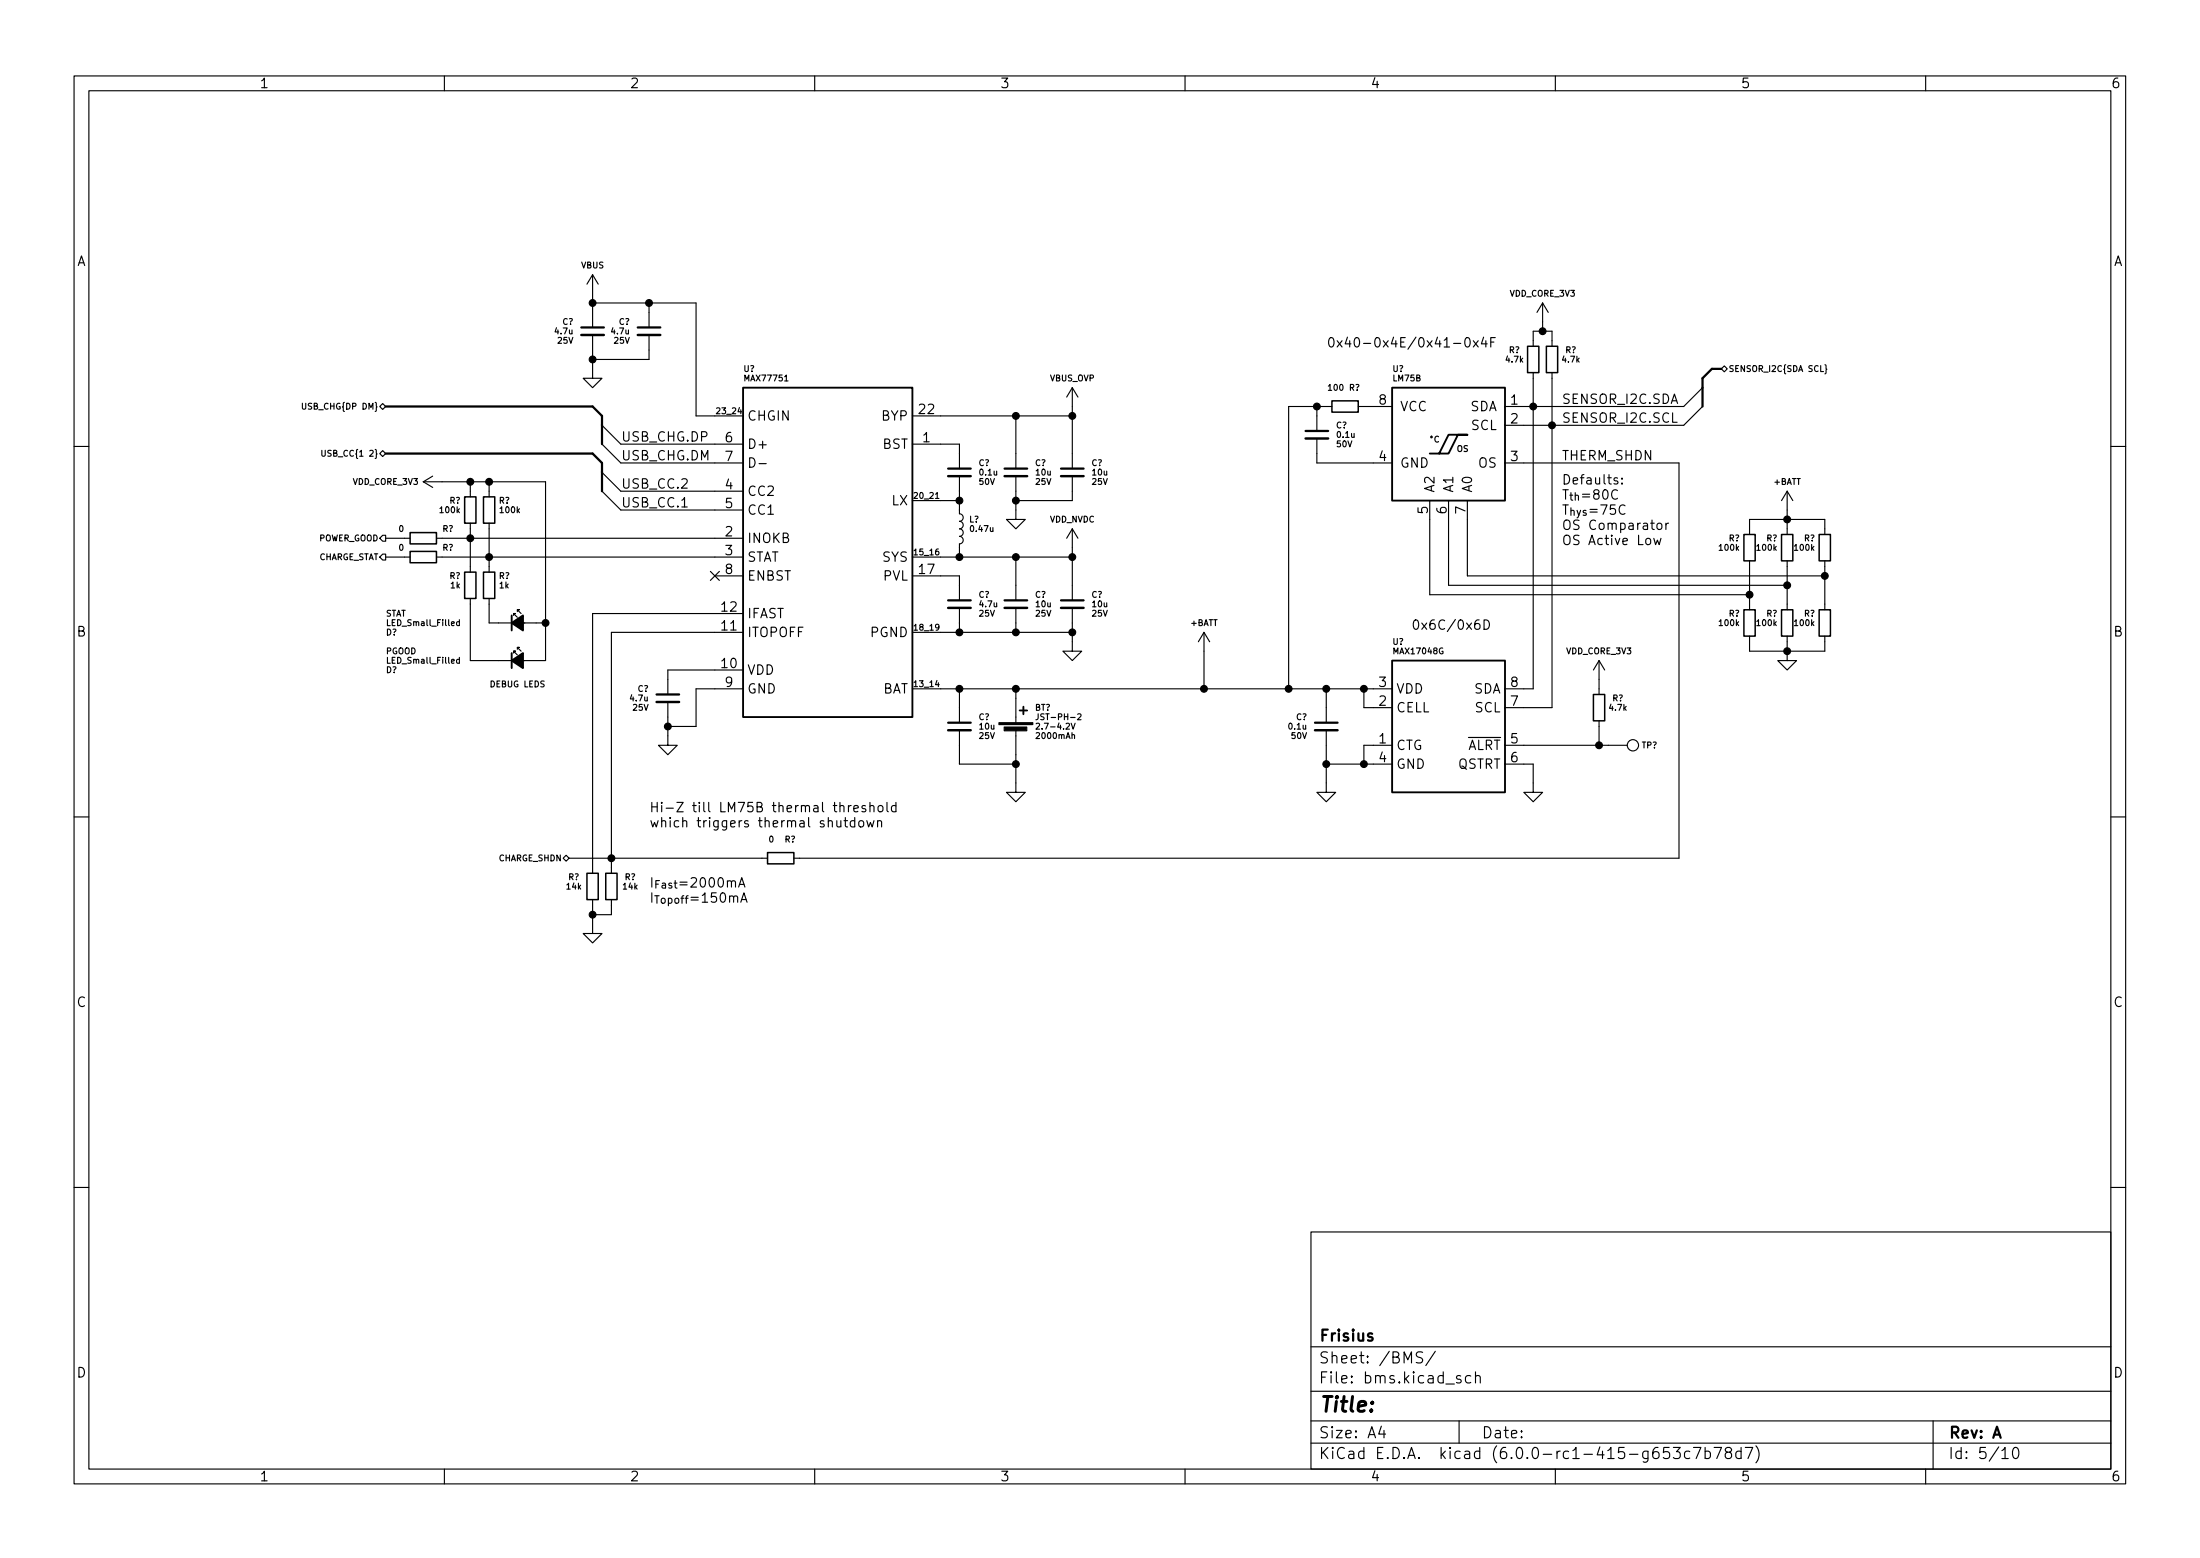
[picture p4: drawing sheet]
<svg xmlns="http://www.w3.org/2000/svg" width="297mm" height="210mm" viewBox="0 0 297 210" stroke-linecap="round" stroke-linejoin="round" font-family="sans-serif">
<g fill="none" stroke="#000" stroke-width=".15">
<path d="M10 10.2h277v190.1h-277zM12 12.2h273v186.1h-273zM60 10.2v2M110 10.2v2M160 10.2v2M210 10.2v2M260 10.2v2M80 37.1v7.1M80 37.1l-.8 1.2M80 37.1l.8 1.2M40.8 54.4v.7l.2 .1h.2l.1-.1v-.7M51.3 54.9l.4-.4 .4 .4-.4 .4z"/>
<path d="M80 45.2v5.8h1.3l-1.3 1.3-1.3-1.3h1.3M80 40.9h14v15.2h6.3M81.3 57.4l2.5 2.5h16.5M81.3 59.9l2.5 2.6h16.5M87.6 40.9v3.3M87.6 45.2v3.3h-7.6M105.9 51.4h.5M123.2 59.9h6.3v3.3M123.2 56.1h21.6M137.2 56.1v7.1M144.8 52.3v10.9M144.8 52.3l-.8 1.3"/>
<path d="M144.8 52.3l.7 1.3M177.8 59.2v3.3h10.2M177.8 54.9v3.3M179.8 54.9h-5.8v38.1M183.4 54.9h4.6M196.3 46.3h.9M197.9 45.7l.3-.1a.79 .79 0 0 1 0 1.2h-.2l-.2-.2v-.6zM198.9 46l.7 .8M199.6 46l-.7 .8M200.3 45.5l-.3 .9h.8M200.6 46v.8M201.3 46.2h.4"/>
<path d="M201.9 45.6h-.6v1.2M207 50.3v42.7h-3.8M207 46.7v-2h2.5v2M208.3 40.9l-.8 1.3M208.3 40.9v3.8M208.3 40.9l.7 1.3M209.5 50.3v45.2h-6.3M229.9 52.3l-2.6 2.6h-24.1M229.9 54.9l-2.6 2.5h-24.1M232.4 49.8l.4-.4 .4 .4-.4 .4zM246.4 49.2l.1 .1v.4l.2 .1-.2 .1v.4l-.1 .1M10 60.2h2"/>
<path d="M43.5 60.8v.6l.1 .2 .2-.1 .1-.1v-.6M51.3 61.2l.4-.4 .4 .4-.4 .4zM51.7 74.8h.4v.8h-.4l-.4-.4zM51.7 72.2h.4v.8h-.4l-.4-.4zM52.1 75.2h3.3M52.1 72.6h3.3M57.1 65h16.6v24.1h-10.2v-8.3M57.1 65l1.3 .8M58.4 64.3l-1.3 .7M58.9 75.2h41.4M58.9 72.6h41.4M63.5 65v2.1"/>
<path d="M63.5 70.6v6.6M66 65v2.1M66 70.6v6.6M92.1 68.4h.7M95.9 77.1l1.2 1.2M96.5 77.7h3.8M97.1 77.1l-1.2 1.2M100.3 66.3h-16.5l-2.5-2.6v2.6l2.5 2.5h16.5M101.2 61.8a.64 .64 0 0 1 .7 .6 .64 .64 0 0 1-.7 .7zM102.5 62.6h1M123.2 75.2h21.6M123.2 77.7h6.3v3.3"/>
<path d="M123.2 67.6h6.3M129.5 64.3v5a.51 .51 0 0 1 .5 .5 .51 .51 0 0 1-.5 .6 .51 .51 0 0 1 .5 .5 .51 .51 0 0 1-.5 .5 .51 .51 0 0 1 .5 .5 .51 .51 0 0 1-.5 .5 .51 .51 0 0 1 .5 .5 .51 .51 0 0 1-.5 .5v1.8M137.2 64.3v5.8h1.2l-1.2 1.3-1.3-1.3h1.3M137.2 75.2v5.8M144.8 64.3v3.3h-7.6M144.8 71.4v9.6M144.8 71.4l-.8 1.2M144.8 71.4l.7 1.2M193 67.6v12.7h43.2M195.6 67.6v11.4h45.7M198.1 67.6v10.1h48.3M203.2 62.5h23.5v53.3h-119.5"/>
<path d="M218.4 64.5h-.3l-.2 .2 .1 .1 .4 .2v.3h-.5M219 65.2v.1M219 64.5v.2M223.3 72.7l.2 .8 .3-.6 .2 .6 .3-.8M223.8 70.7l.3-.1 .3 .2v.4l-.3 .3-.3-.1-.1-.2v-.4zM224.9 70.6v.9M225.3 70.6l-.3 .1-.1 .1M236.2 72.1v-2h10.2v2M236.2 75.7v6.6M241.3 66.3v5.8M241.3 75.7v6.6M241.3 66.3l-.8 1.3"/>
<path d="M241.3 66.3l.8 1.3M246.4 75.7v6.6M285 60.2h2M62 83.9h-.2l-.2 .1 .1 .4h.3M62 89h-.2l-.2 .1 .1 .4h.3M62 83.6v.8M62 88.7v.8M66 80.8v3.3h7.7M69.3 83.1v-.3h.3h-.3l.5 .5M69.3 88.1v-.2h.3h-.3l.5 .5M69.8 82.5v-.2h.3h-.3l.6 .5M69.8 87.6v-.2h.3h-.3l.6 .5"/>
<path d="M90.2 94.7v5.9h1.2l-1.2 1.2-1.3-1.2h1.3M100.3 82.8h-20.3v35.1M100.3 90.4h-10.1v3.3M100.3 85.3h-17.8v32.6M100.3 93h-6.3v5h-3.8M123.2 85.3h21.6M123.2 93h64.8M129.5 82v3.3M129.5 93v4.5M129.5 98.5v4.6h7.7M137.2 98.5v8.4h1.2l-1.2 1.3-1.3-1.3h1.3M137.2 82v3.3"/>
<path d="M137.2 93v4.5M139.9 97.7l.3-.1 .2 .2-.5 .6h.5M140.2 96.3l-.1 .7-.2 .1M144.6 97.6l.3 .8 .3-.8M144.8 82v5.9h1.2l-1.2 1.2-1.3-1.2h1.3M145.5 96.4l.3-.1 .2 .3-.5 .5h.5M162.6 85.3l-.8 1.3M162.6 85.3v7.7M162.6 85.3l.7 1.3M179.1 98.5v8.4h1.2l-1.2 1.3-1.3-1.3h1.3M179.1 93v4.5M184.1 93v2.5h3.9"/>
<path d="M199.7 83.7a.5 .5 0 0 0-.6 .5v.5l.1 .2h.4l.2-.1v-.4l-.1-.2-.4-.1-.2 .3M200.4 83.7a.64 .64 0 0 1 .7 .6 .64 .64 0 0 1-.7 .6zM215.9 89.1v4.6M215.9 97.3v3.3M215.9 89.1l-.8 1.3M215.9 89.1l.8 1.3M236.2 85.8v2.1h10.2v-2.1M241.3 85.8v3.3h1.3l-1.3 1.3-1.3-1.3h1.3M10 110.2h2M76 115.8l.4-.4 .4 .4-.4 .4zM76.8 115.8h26.8M113 110.8v.7l.3 .1 .2-.1"/>
<path d="M113.4 108.8l.2-.1 .3 .1 .1 .8M113.5 110.8v.8M114 110.8h.4M114.1 110.3v1.1l.1 .1 .2 .1M114.6 108.7v.9M114.9 108.7l-.2 .1-.1 .1M115.3 109.1l.6-.1-.1-.2-.3-.1-.2 .2v.6h.5M115.4 110.8h-.4l-.2 .2v.4l.1 .1h.5M115.4 110.3v1.3M116 110.9l.2-.1 .4 .1v.5l-.1 .1-.3 .1-.2-.1zM116.9 108.8l-.3-.1-.2 .2v.2l.5 .1v.3h-.5M117 110.8l.3 .8 .2-.6 .3 .6 .2-.8"/>
<path d="M117.5 108.8l.1-.1 .3 .1 .1 .8M117.5 108.3v1.3M118.5 110.9l.2-.1h.3v.8M118.5 110.8v.8M118.7 108.8l.3-.1 .2 .2v.4l-.2 .3-.3-.1-.2-.2v-.4zM119.8 108.3v1.1l.1 .2M121 108.8l-.4-.1-.2 .2v.4l.1 .2h.5M121 108.3v1.3M179.1 103.1h8.9M188 100.6h-3.9v2.5M203.2 103.1h3.8v3.8h1.3l-1.3 1.3-1.3-1.3h1.3M203.2 100.6h16.5"/>
<path d="M285 110.2h2M80 121.4v4.6h1.3l-1.3 1.2-1.3-1.2h1.3M82.5 121.4v2h-2.5M10 160.2h2M177 166.3h108v32h-108zM285 160.2h2M60 198.3v2M110 198.3v2M160 198.3v2M177 194.8h108M177 191.8h108M177 187.8h108"/>
<path d="M177 181.8h108M186.5 192.5l-.4 1h1M186.9 193v1M192.1 182.5l-.2-.1-.5 .1a.36 .36 0 0 0-.2 .4 .36 .36 0 0 0 .3 .2 .55 .55 0 0 1 .6 .4l-.1 .3-.2 .1h-.6M193.8 182.4l-1.3 1.9M197 191.8v3M197.2 185.7l-.3-.1-.3 .2 .1 .3 .5 .1 .1 .1-.1 .3h-.1h-.5M198.6 185.7l-.5-.1-.2 .3v.4l.1 .3h.1h.5M199.2 185.8a.37 .37 0 0 1 .7 0v.8M199.2 185.1v1.5M210 198.3v2M225.4 195.3h-.8v.7l.2-.1 .5 .1 .1 .2v.5l-.3 .1h-.3l-.2-.1"/>
<path d="M225.9 195.3h1l-.5 .6a.41 .41 0 0 1 .5 .3v.3l-.2 .3h-.6l-.2-.1M228.1 195.9l-.4-.1-.3 .3v.4l.2 .3h.1h.4M228.6 195.3h1l-.6 1.5M230.2 195.9l.4-.1 .3 .3v.4l-.1 .3h-.2h-.4M230.2 195.3v1.5M231.4 195.3h1l-.6 1.5M233.2 196l-.1-.1a.31 .31 0 0 1-.2-.3 .31 .31 0 0 1 .3-.3l.4 .1a.31 .31 0 0 1 .2 .3 .31 .31 0 0 1-.3 .3h-.4l-.2 .3 .1 .4 .2 .1h.3l.3-.3-.1-.4-.2-.1M235.1 195.9l-.5-.1-.2 .3v.4l.1 .3h.1h.5M235.1 195.3v1.5M235.6 195.3h1l-.6 1.5M237.1 195.1a1.72 1.72 0 0 1 0 2.3M260 198.3v2"/>
<path d="M261 191.8v6.5M270.3 195.8l.4-.5v1.5M270.3 196.8h.9M271.9 195.4a.36 .36 0 0 1 .6 .2 .77 .77 0 0 1-.4 1.2 1 1 0 0 1-.2-1.4z"/>
<circle cx="220.5" cy="100.6" r=".76"/>
</g>
<g fill="none" stroke="#000" stroke-width=".2">
<path d="M179.8 54.1h3.6v1.5h-3.6zM206.2 46.7h1.6v3.6h-1.6zM208.8 46.7h1.5v3.6h-1.5zM55.4 74.4h3.5v1.5h-3.5zM55.4 71.9h3.5v1.5h-3.5zM62.7 77.2h1.6v3.6h-1.6zM62.7 67.1h1.6v3.5h-1.6zM65.3 67.1h1.5v3.5h-1.5zM65.3 77.2h1.5v3.6h-1.5zM235.5 72.1h1.5v3.6h-1.5zM240.5 72.1h1.6v3.6h-1.6zM245.6 72.1h1.5v3.6h-1.5z"/>
<path d="M215.1 93.7h1.6v3.6h-1.6zM235.5 82.3h1.5v3.5h-1.5zM240.5 82.3h1.6v3.5h-1.6zM245.6 82.3h1.5v3.5h-1.5zM79.2 117.9h1.6v3.5h-1.6zM81.8 117.9h1.5v3.5h-1.5zM103.6 115.1h3.6v1.5h-3.6z"/>
</g>
<path d="M100.3 52.3h22.9v44.5h-22.9zM188 52.3h15.2v15.3h-15.2zM193 61.2h1.3l1.3-2.5h2.5h-1.3l-1.2 2.5h-1.3M69.1 83.1v2M69.1 88.1v2.1M137.7 95.9h1M138.2 95.4v1M188 89.1h15.2v17.8h-15.2z" fill="none" stroke="#000" stroke-width=".25"/>
<path d="M78.5 45.2h3M86.1 45.2h3.1M176.3 59.2h3M128 64.3h3.1M135.6 64.3h3.1M143.3 64.3h3M88.6 94.7h3.1M128 82h3.1M128 98.5h3.1M135.6 82h3.1M143.3 82h3M177.5 98.5h3.1" fill="none" stroke="#000" stroke-width=".33"/>
<g fill="none" stroke="#000" stroke-width=".3">
<path d="M52.1 54.9h27.9l1.3 1.2v3.8M78.5 44.2h3M86.1 44.2h3.1M176.3 58.2h3M232.4 49.8h-1.3l-1.2 1.2v3.9M52.1 61.2h27.9l1.3 1.3v3.8M128 63.2h3.1M135.6 63.2h3.1M143.3 63.2h3M88.6 93.7h3.1M128 81h3.1M128 97.5h3.1"/>
<path d="M135.6 81h3.1M143.3 81h3M177.5 97.5h3.1"/>
</g>
<g fill="#000" stroke="#000" stroke-width=".15">
<path d="M134.9 97.5h4.5v.3h-4.5zM135.6 98.1h3v.5h-3z"/>
<circle cx="80" cy="40.9" r=".46"/>
<circle cx="80" cy="48.5" r=".46"/>
<circle cx="87.6" cy="40.9" r=".46"/>
<circle cx="137.2" cy="56.1" r=".46"/>
<circle cx="144.8" cy="56.1" r=".46"/>
<circle cx="177.8" cy="54.9" r=".46"/>
<circle cx="207" cy="54.9" r=".46"/>
<circle cx="208.3" cy="44.7" r=".46"/>
<circle cx="209.5" cy="57.4" r=".46"/>
<circle cx="63.5" cy="65" r=".46"/>
<circle cx="63.5" cy="72.6" r=".46"/>
<circle cx="66" cy="65" r=".46"/>
<circle cx="66" cy="75.2" r=".46"/>
<circle cx="129.5" cy="75.2" r=".46"/>
<circle cx="129.5" cy="67.6" r=".46"/>
<circle cx="137.2" cy="67.6" r=".46"/>
<circle cx="137.2" cy="75.2" r=".46"/>
<circle cx="144.8" cy="75.2" r=".46"/>
<circle cx="241.3" cy="79" r=".46"/>
<circle cx="241.3" cy="70.1" r=".46"/>
<circle cx="246.4" cy="77.7" r=".46"/>
<circle cx="73.7" cy="84.1" r=".46"/>
<circle cx="90.2" cy="98" r=".46"/>
<circle cx="129.5" cy="93" r=".46"/>
<circle cx="129.5" cy="85.3" r=".46"/>
<circle cx="137.2" cy="93" r=".46"/>
<circle cx="137.2" cy="85.3" r=".46"/>
<circle cx="144.8" cy="85.3" r=".46"/>
<circle cx="162.6" cy="93" r=".46"/>
<circle cx="174" cy="93" r=".46"/>
<circle cx="179.1" cy="93" r=".46"/>
<circle cx="184.1" cy="93" r=".46"/>
<circle cx="236.2" cy="80.3" r=".46"/>
<circle cx="241.3" cy="87.9" r=".46"/>
<circle cx="82.5" cy="115.8" r=".46"/>
<circle cx="137.2" cy="103.1" r=".46"/>
<circle cx="179.1" cy="103.1" r=".46"/>
<circle cx="184.1" cy="103.1" r=".46"/>
<circle cx="215.9" cy="100.6" r=".46"/>
<circle cx="80" cy="123.4" r=".46"/>
</g>
<g fill="none" stroke="#000" stroke-width=".16">
<path d="M194.2 58.9a.35 .35 0 0 0-.5 .4 .35 .35 0 0 0 .5 .3"/>
<circle cx="193.3" cy="59" r=".11"/>
</g>
<path d="M69.1 84.1l1.5-1v2zM69.1 89.1l1.5-1v2.1z" fill="#000" stroke="#000" stroke-width=".25"/>
<text font-size="2.8" x="178" y="190.6">Title:</text>
<g font-size="2.1">
<text x="178" y="184">Sheet: /BMS/</text>
<text x="178" y="181">Frisius</text>
<text x="178" y="186.7">File: bms.kicad_sch</text>
<text x="178" y="196.9">KiCad E.D.A. kicad (6.0.0-rc1-415-g653c7b78d7)</text>
<text x="178" y="194.1">Size: A4</text>
<text x="200" y="194.1">Date:</text>
<text x="263" y="194.1">Rev: A</text>
<text x="263" y="196.9">Id: 5/10</text>
</g>
<g font-size="1.8">
<text x="35" y="11.9">1</text>
<text x="85" y="11.9">2</text>
<text x="135" y="11.9">3</text>
<text x="185" y="11.9">4</text>
<text x="235" y="11.9">5</text>
<text x="285" y="11.9">6</text>
<text x="10.3" y="35.9">A</text>
<text x="285.3" y="35.9">A</text>
<text x="179.1" y="46.9">0x40-0x4E/0x41-0x4F</text>
<text x="83.8" y="59.6">USB_CHG.DP</text>
<text x="97.9" y="59.7">6</text>
<text x="100.8" y="56.8">CHGIN</text>
<text x="119" y="56.8">BYP</text>
<text x="124.1" y="55.9">22</text>
<text x="124.6" y="59.7">1</text>
<text x="186.2" y="54.6">8</text>
<text x="189" y="55.5">VCC</text>
<text x="198.5" y="55.5">SDA</text>
<text x="198.6" y="58">SCL</text>
<text x="204" y="54.6">1</text>
<text x="204" y="57.1">2</text>
<text x="210.8" y="54.5">SENSOR_I2C.SDA</text>
<text x="210.8" y="57">SENSOR_I2C.SCL</text>
<text x="83.8" y="62.1">USB_CHG.DM</text>
<text x="83.8" y="65.9">USB_CC.2</text>
<text x="97.9" y="62.2">7</text>
<text x="100.8" y="60.6">D+</text>
<text x="119.1" y="60.6">BST</text>
<text x="186.2" y="62.2">4</text>
<text x="189" y="63.1">GND</text>
<text x="199.6" y="63.1">OS</text>
<text x="204" y="62.2">3</text>
<text x="210.8" y="62.1">THERM_SHDN</text>
<text x="210.8" y="65.4">Defaults:</text>
<text x="83.8" y="68.5">USB_CC.1</text>
<text x="97.9" y="66">4</text>
<text x="97.9" y="68.6">5</text>
<text x="100.8" y="66.9">CC2</text>
<text x="100.8" y="69.5">CC1</text>
<text x="120.4" y="68.2">LX</text>
<text x="192.8" y="69.3" transform="rotate(-90 192.8 69.3)">5</text>
<text x="193.7" y="66.5" transform="rotate(-90 193.7 66.5)">A2</text>
<text x="195.3" y="69.3" transform="rotate(-90 195.3 69.3)">6</text>
<text x="196.2" y="66.5" transform="rotate(-90 196.2 66.5)">A1</text>
<text x="197.9" y="69.3" transform="rotate(-90 197.9 69.3)">7</text>
<text x="198.8" y="66.5" transform="rotate(-90 198.8 66.5)">A0</text>
<text x="210.8" y="67.4">T_{th}=80C</text>
<text x="210.8" y="69.5">T_{hys}=75C</text>
<text x="210.8" y="71.5">OS Comparator</text>
<text x="97.9" y="72.4">2</text>
<text x="97.9" y="74.9">3</text>
<text x="97.9" y="77.5">8</text>
<text x="100.8" y="73.3">INOKB</text>
<text x="100.8" y="75.8">STAT</text>
<text x="119.1" y="75.8">SYS</text>
<text x="124.1" y="77.5">17</text>
<text x="210.8" y="73.6">OS Active Low</text>
<text x="97.4" y="82.5">12</text>
<text x="100.8" y="83.4">IFAST</text>
<text x="100.8" y="78.4">ENBST</text>
<text x="119.2" y="78.4">PVL</text>
<text x="10.3" y="85.9">B</text>
<text x="97.4" y="85.1">11</text>
<text x="100.8" y="86">ITOPOFF</text>
<text x="117.6" y="86">PGND</text>
<text x="190.5" y="85">0x6C/0x6D</text>
<text x="285.3" y="85.9">B</text>
<text x="97.4" y="90.2">10</text>
<text x="97.9" y="92.7">9</text>
<text x="100.8" y="91.1">VDD</text>
<text x="100.8" y="93.6">GND</text>
<text x="119" y="93.6">BAT</text>
<text x="186.2" y="95.2">2</text>
<text x="186.2" y="92.7">3</text>
<text x="188.5" y="93.6">VDD</text>
<text x="199" y="93.6">SDA</text>
<text x="204" y="95.2">7</text>
<text x="204" y="92.7">8</text>
<text x="186.2" y="100.3">1</text>
<text x="188.5" y="101.2">CTG</text>
<text x="188.5" y="96.1">CELL</text>
<text x="196.6" y="101.2">~{ALRT}</text>
<text x="199.2" y="96.1">SCL</text>
<text x="204" y="100.3">5</text>
<text x="186.2" y="102.9">4</text>
<text x="188.5" y="103.8">GND</text>
<text x="196.7" y="103.8">QSTRT</text>
<text x="204" y="102.9">6</text>
<text x="87.6" y="109.6">Hi-Z till LM75B thermal threshold</text>
<text x="87.6" y="111.7">which triggers thermal shutdown</text>
<text x="87.6" y="119.8">I_{Fast}=2000mA</text>
<text x="87.6" y="121.8">I_{Topoff}=150mA</text>
<text x="10.3" y="135.9">C</text>
<text x="285.3" y="135.9">C</text>
<text x="10.3" y="185.9">D</text>
<text x="285.3" y="185.9">D</text>
<text x="35" y="199.9">1</text>
<text x="85" y="199.9">2</text>
<text x="135" y="199.9">3</text>
<text x="185" y="199.9">4</text>
<text x="235" y="199.9">5</text>
<text x="285" y="199.9">6</text>
</g>
<g font-size="1.1">
<text x="78.5" y="36.2">VBUS</text>
<text x="203.9" y="40">VDD_CORE_3V3</text>
<text x="75" y="45.1">4.7u</text>
<text x="75.3" y="46.4">25V</text>
<text x="75.9" y="43.8">C?</text>
<text x="82.6" y="45.1">4.7u</text>
<text x="82.9" y="46.4">25V</text>
<text x="83.6" y="43.8">C?</text>
<text x="203.7" y="47.6">R?</text>
<text x="211.3" y="47.6">R?</text>
<text x="100.4" y="50.2">U?</text>
<text x="100.7" y="51.4">MAX77751</text>
<text x="141.7" y="51.4">VBUS_OVP</text>
<text x="179.4" y="52.7">100</text>
<text x="182.1" y="52.7">R?</text>
<text x="188" y="50.2">U?</text>
<text x="188.1" y="51.4">LM75B</text>
<text x="203.4" y="48.9">4.7k</text>
<text x="211" y="48.9">4.7k</text>
<text x="233.3" y="50.2">SENSOR_I2C{SDA SCL}</text>
<text x="41.2" y="55.3">USB_CHG{DP DM}</text>
<text x="96.9" y="55.9">23_24</text>
<text x="180.4" y="57.8">C?</text>
<text x="180.6" y="59.1">0.1u</text>
<text x="44.2" y="61.6">USB_CC{1 2}</text>
<text x="47.7" y="65.4">VDD_CORE_3V3</text>
<text x="132.1" y="62.9">C?</text>
<text x="132.2" y="65.4">50V</text>
<text x="132.3" y="64.1">0.1u</text>
<text x="139.8" y="62.9">C?</text>
<text x="139.9" y="65.4">25V</text>
<text x="139.9" y="64.1">10u</text>
<text x="147.4" y="62.9">C?</text>
<text x="147.5" y="65.4">25V</text>
<text x="147.5" y="64.1">10u</text>
<text x="180.5" y="60.3">50V</text>
<text x="196.7" y="61">OS</text>
<text x="239.5" y="65.4">+BATT</text>
<text x="53.9" y="71.8">0</text>
<text x="59.5" y="69.2">100k</text>
<text x="59.7" y="71.8">R?</text>
<text x="60.7" y="68">R?</text>
<text x="67.4" y="68">R?</text>
<text x="67.6" y="69.2">100k</text>
<text x="123.5" y="67.3">20_21</text>
<text x="130.8" y="70.5">L?</text>
<text x="131.1" y="71.8">0.47u</text>
<text x="141.7" y="70.5">VDD_NVDC</text>
<text x="42.8" y="75.6">CHARGE_STAT</text>
<text x="42.9" y="73">POWER_GOOD</text>
<text x="53.9" y="74.3">0</text>
<text x="59.7" y="74.3">R?</text>
<text x="123.5" y="74.9">15_16</text>
<text x="232.2" y="74.3">100k</text>
<text x="233.4" y="73">R?</text>
<text x="237.3" y="74.3">100k</text>
<text x="238.5" y="73">R?</text>
<text x="242.4" y="74.3">100k</text>
<text x="243.6" y="73">R?</text>
<text x="52" y="83.2">STAT</text>
<text x="60.7" y="78.1">R?</text>
<text x="60.9" y="79.4">1k</text>
<text x="67.4" y="78.1">R?</text>
<text x="67.4" y="79.4">1k</text>
<text x="132.1" y="80.7">C?</text>
<text x="132.2" y="83.2">25V</text>
<text x="132.3" y="81.9">4.7u</text>
<text x="139.8" y="80.7">C?</text>
<text x="139.9" y="83.2">25V</text>
<text x="139.9" y="81.9">10u</text>
<text x="147.4" y="80.7">C?</text>
<text x="147.5" y="83.2">25V</text>
<text x="147.5" y="81.9">10u</text>
<text x="233.4" y="83.2">R?</text>
<text x="238.5" y="83.2">R?</text>
<text x="243.6" y="83.2">R?</text>
<text x="52.1" y="88.3">PGOOD</text>
<text x="52.1" y="85.7">D?</text>
<text x="52.5" y="84.5">LED_Small_Filled</text>
<text x="52.5" y="89.5">LED_Small_Filled</text>
<text x="123.5" y="85.1">18_19</text>
<text x="160.7" y="84.5">+BATT</text>
<text x="188" y="87">U?</text>
<text x="188.3" y="88.3">MAX17048G</text>
<text x="211.5" y="88.3">VDD_CORE_3V3</text>
<text x="232.2" y="84.5">100k</text>
<text x="237.3" y="84.5">100k</text>
<text x="242.4" y="84.5">100k</text>
<text x="52.1" y="90.8">D?</text>
<text x="66" y="92.7">DEBUG LEDS</text>
<text x="85.2" y="94.6">4.7u</text>
<text x="85.5" y="95.9">25V</text>
<text x="86.1" y="93.4">C?</text>
<text x="123.5" y="92.7">13_14</text>
<text x="139.7" y="95.9">BT?</text>
<text x="217.4" y="95.9">4.7k</text>
<text x="217.7" y="94.6">R?</text>
<text x="132.1" y="97.2">C?</text>
<text x="132.2" y="99.7">25V</text>
<text x="132.3" y="98.4">10u</text>
<text x="140" y="99.7">2000mAh</text>
<text x="140.4" y="98.4">2.7-4.2V</text>
<text x="140.5" y="97.2">JST-PH-2</text>
<text x="174.1" y="98.4">0.1u</text>
<text x="174.4" y="99.7">50V</text>
<text x="175" y="97.2">C?</text>
<text x="221.7" y="101">TP?</text>
<text x="103.8" y="113.7">0</text>
<text x="105.9" y="113.7">R?</text>
<text x="67.3" y="116.2">CHARGE_SHDN</text>
<text x="76.7" y="118.8">R?</text>
<text x="84.3" y="118.8">R?</text>
<text x="76.5" y="120">14k</text>
<text x="84.2" y="120">14k</text>
</g>
</svg>
